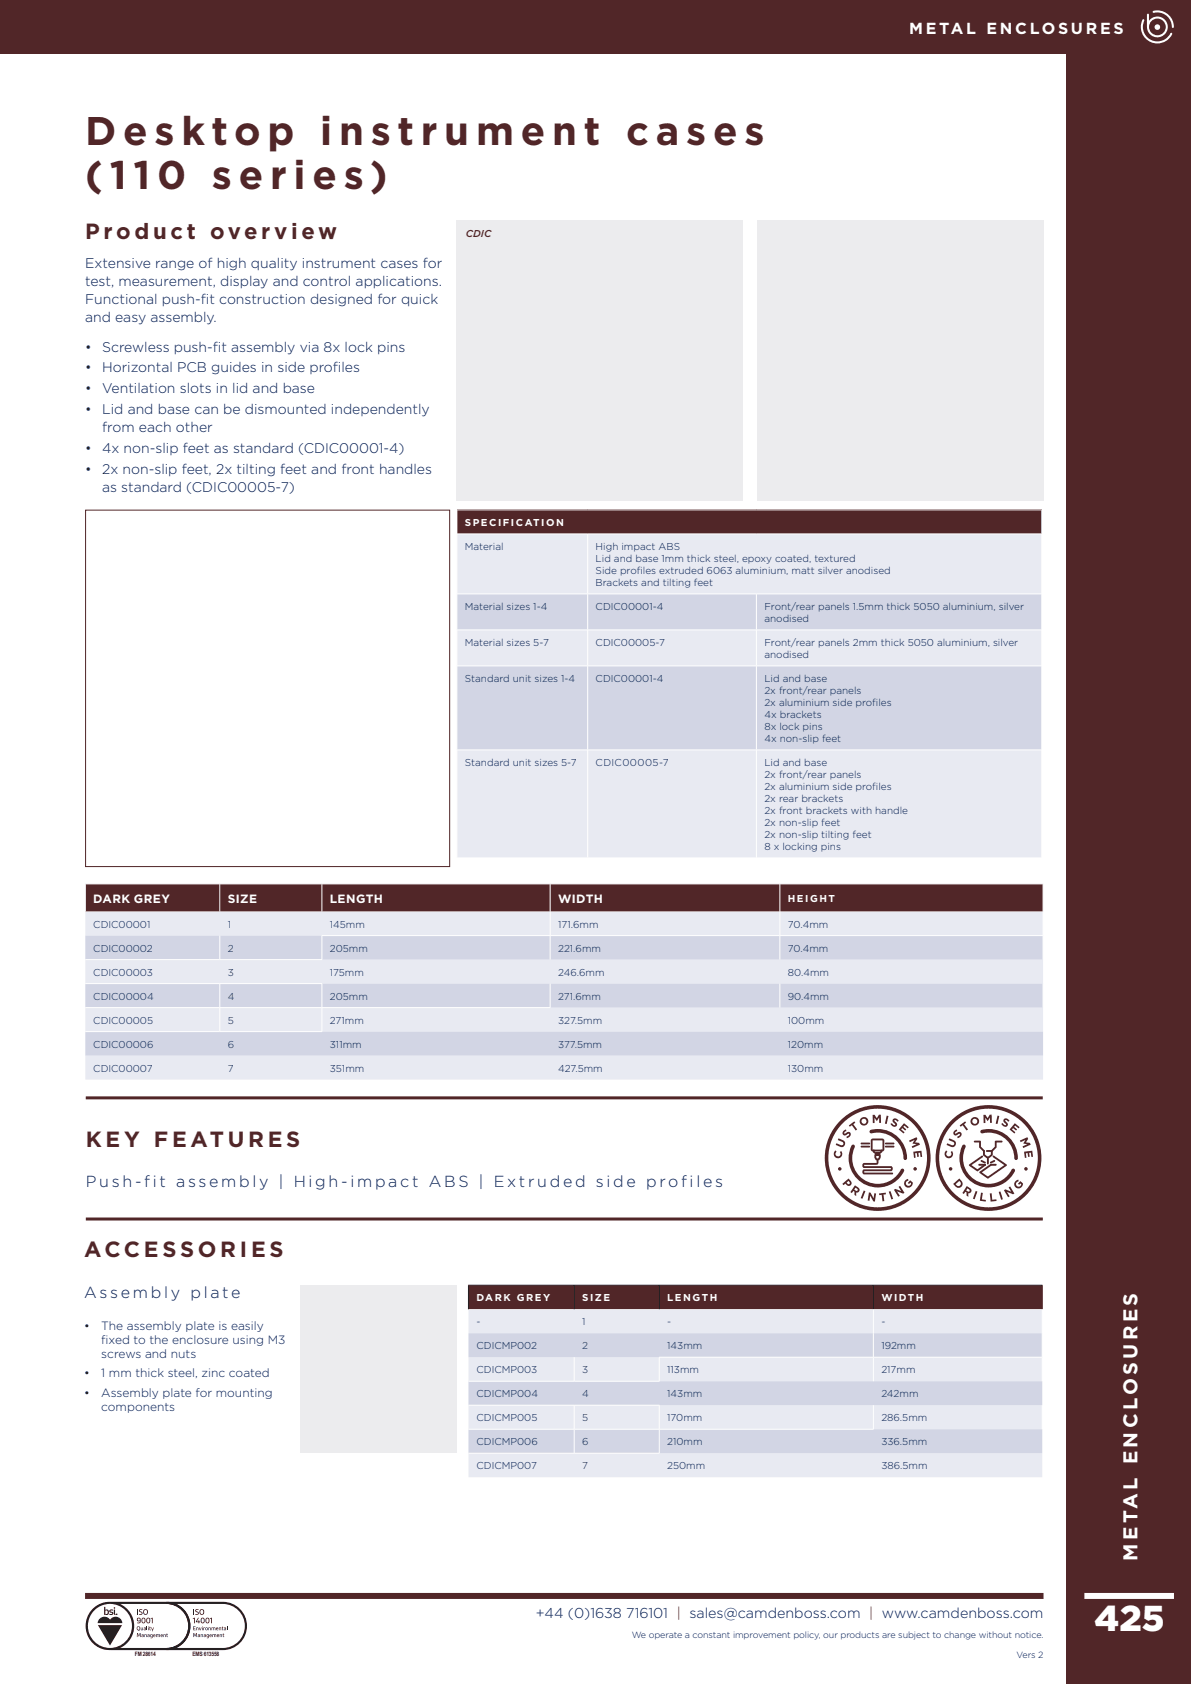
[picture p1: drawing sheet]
<svg xmlns="http://www.w3.org/2000/svg" width="210mm" height="297mm" viewBox="0 0 210 297" stroke-linecap="round" stroke-linejoin="round" font-family="sans-serif">
<path d="M15 281.5h169" fill="none" stroke="#512628" stroke-width="1.1" stroke-linecap="butt"/>
<path d="M0 -.1h210.1v9.5h-210.1z" fill="#512628"/>
<g fill="#fff">
<path d="M202.3 2.5l-.1 2.2a1.83 1.83 0 0 0 2.4 1.8 1.83 1.83 0 0 0 1-2.8 1.83 1.83 0 0 0-3 0v-1.1l-.1-.1zM202.6 4.7a1.47 1.47 0 0 1 2.9 0 1.47 1.47 0 0 1-2.9 0z"/>
<path d="M201.4 3.5a2.89 2.89 0 0 0 1.4 3.9 2.89 2.89 0 0 0 3.9-1.5l-.2-.1a2.61 2.61 0 0 1-3.6 1.2 2.61 2.61 0 0 1-1.1-3.5l-.3-.1zM203.3 2v.2a2.7 2.7 0 0 1 3.4 2.7h.2a2.8 2.8 0 0 0-3.6-2.9z"/>
<circle cx="204.1" cy="4.8" r=".49"/>
</g>
<path d="M188.1 9.4h22v287.7h-22z" fill="#512628"/>
<path d="M191.2 281.5h15.8" fill="none" stroke="#fff" stroke-width="1.1" stroke-linecap="butt"/>
<g fill="#231f20">
<path d="M34.1 283.8h.1v1h-.1z"/>
<path d="M34.5 283.9l.5-.1v.2h-.4l.2 .2a.31 .31 0 0 1 .2 .5 .31 .31 0 0 1-.6-.1l.4 .1 .1-.2-.4-.3z"/>
<path d="M34 285.4l.4-.1v1h-.2v-.8h-.2z"/>
<path d="M34.9 285.3h.2l-.4 .7h.3v-.2h.1v.2h.2l-.2 .3h-.1v-.2h-.5z"/>
<path d="M37 285.4l.4-.1v1h-.2v-.8h-.2z"/>
<path d="M34.1 286.8h.4v.1h-.3v.2h.2l-.2 .1v.2h.3v.1h-.4z"/>
<path d="M34.6 287l.4 .1v.4h-.1l-.1-.4h-.1v.4h-.1z"/>
<path d="M35.1 287h.1l.1 .4 .1-.4h.1l-.1 .5h-.2z"/>
<path d="M35.9 287h.2l-.1 .1v.4h-.1z"/>
<path d="M36.8 287l.3 .1 .1 .4h-.1l-.1-.4h-.1v.4h-.1z"/>
<path d="M37.3 287l.6 .1 .1 .4h-.1l-.1-.4h-.1v.4h-.1l-.1-.4-.2 .4z"/>
<path d="M38.6 287l.4 .1v.4h-.1l-.1-.4h-.1v.4h-.1z"/>
<path d="M39.2 286.9l.2 .1-.1 .1v.4l-.1-.1z"/>
<path d="M40 286.8h.1v.7h-.1z"/>
<path d="M34.1 288h.1l.2 .5 .2-.5h.1v.7h-.1v-.5l-.1 .4h-.2l-.1-.4v.5h-.1z"/>
<path d="M35.4 288.2l.4 .1v.4h-.1l-.1-.4h-.1v.4h-.1z"/>
<path d="M37.4 288.2l.7 .1v.4h-.1l-.1-.4h-.1v.4h-.1v-.4l-.3 .4z"/>
<path d="M38.7 288.2l.4 .1v.4l-.1-.4h-.2v.4h-.1z"/>
<path d="M39.3 288.1l.2 .1-.1 .1 .1 .4-.2-.1z"/>
<path d="M20.1 283.9h.2l.1 .9-.3-.1z"/>
<path d="M19.3 284l.4-.2 .2 .1v.2l-.2-.1-.2 .1 .3 .2a.28 .28 0 0 1 0 .5h-.5v-.2l.3 .1 .2-.2-.5-.2z"/>
<path d="M17.3 286.6h4.2l-2.1 3.6z"/>
<path d="M17.5 285.6a1.2 1.2 0 0 1 1.9 .1 1.19 1.19 0 0 1 1.3-.5 1.19 1.19 0 0 1 .9 1.1h-4.4z"/>
<path d="M24.2 283.8h.1v1h-.1z"/>
<path d="M24.6 283.9l.5-.1v.2h-.4l.2 .2a.31 .31 0 0 1 .1 .5 .31 .31 0 0 1-.5-.1l.4 .1 .1-.2-.5-.3z"/>
<path d="M26.5 285.4l.4-.1v1h-.1v-.8h-.2z"/>
<path d="M24.8 287h.1l.1 .4h.1v-.4h.1v.5h-.3z"/>
<path d="M25.9 286.8h.1v.7h-.1z"/>
<path d="M26.4 286.9l.2 .1-.1 .1 .1 .4-.2-.1z"/>
<path d="M26.7 287h.1l.1 .4 .1-.4h.1l-.2 .7h-.1l.1-.2z"/>
<path d="M24.2 288h.1l.2 .5 .1-.5h.2v.7h-.1v-.5l-.2 .4h-.1l-.1-.4-.1 .5h-.1z"/>
<path d="M25.5 288.2l.3 .1 .1 .4h-.1l-.1-.4h-.1v.4h-.1z"/>
<path d="M27.5 288.2l.7 .1v.4h-.1l-.1-.4h-.1v.4h-.1l-.1-.4-.2 .4z"/>
<path d="M28.8 288.2l.4 .1v.4h-.1l-.1-.4h-.1v.4h-.1z"/>
<path d="M29.4 288.1l.2 .1-.1 .1 .1 .4-.2-.1z"/>
<path d="M35.4 284l-.1 .1a.38 .38 0 0 0 .3 .6 .36 .36 0 0 0 .3-.5 .36 .36 0 0 0-.5-.2zM35.3 283.9a.48 .48 0 0 1 .7 .4 .48 .48 0 0 1-.7 .4 .64 .64 0 0 1 0-.8z"/>
<path d="M35.6 285.5l-.1 .1a.41 .41 0 0 0 .2 .6 .44 .44 0 0 0 0-.8zM35.5 285.4l.2-.1a.53 .53 0 0 1 .4 .5 .53 .53 0 0 1-.4 .5 .54 .54 0 0 1-.4-.4 .54 .54 0 0 1 .2-.5z"/>
<path d="M36.4 285.5v.1a.41 .41 0 0 0 .2 .6 .44 .44 0 0 0 0-.8zM36.4 285.4l.2-.1a.53 .53 0 0 1 .3 .5 .53 .53 0 0 1-.3 .5 .54 .54 0 0 1-.4-.4 .54 .54 0 0 1 .2-.5z"/>
<path d="M35.6 287h.1v.5h-.1zM35.6 286.9a.05 .05 0 0 1 .1 0 .05 .05 0 0 1-.1 0z"/>
<path d="M36.2 287.3a.16 .16 0 0 0 .3 0 .16 .16 0 0 0-.3 0zM36.2 287.3a.26 .26 0 0 1 .5 0 .26 .26 0 0 1-.5 0z"/>
<path d="M38.2 287.1v.1h.2zM38.1 287.1h.3l.1 .2h-.3l.3 .2h-.4z"/>
<path d="M39.6 287.3v.1h.2v-.1zM39.5 287h.3l.1 .5h-.4v-.2l.3-.1z"/>
<path d="M35 288.5v.1h.2v-.1zM34.9 288.2l.3 .1 .1 .4h-.4v-.2l.3-.1z"/>
<path d="M36 288.5v.1h.2v-.1zM35.9 288.2l.3 .1 .1 .4h-.4l.1-.2 .2-.1z"/>
<path d="M36.5 288.3v.3h.2v-.3zM36.5 288.3l.3-.1-.1 .7h-.2l.2-.2h-.2z"/>
<path d="M37.1 288.3l-.1 .1h.2zM37 288.3h.3v.2h-.3l.3 .2h-.3z"/>
<path d="M38.4 288.3l-.1 .1h.2zM38.3 288.3h.3v.2h-.3l.3 .2h-.3z"/>
<path d="M31.1 282.9h7.8a3.9 3.9 0 0 1 4.3 3.7 3.9 3.9 0 0 1-4 4h-8.1a4.3 4.3 0 0 0 2.5-3.8 4.3 4.3 0 0 0-2.5-3.9zM29.4 282.5v.4a3.9 3.9 0 0 1 3.8 3.9 3.9 3.9 0 0 1-3.8 3.8v.4h9.8a4.3 4.3 0 0 0 4.4-4.2 4.3 4.3 0 0 0-4.3-4.3z"/>
<path d="M15.5 286.8a3.9 3.9 0 0 1 7.8 0 3.9 3.9 0 0 1-7.8 0zM21.2 282.9h7.7a3.9 3.9 0 0 1 4.3 3.7 3.9 3.9 0 0 1-4 4h-8a4.3 4.3 0 0 0 2.5-3.8 4.3 4.3 0 0 0-2.5-3.9zM16.6 283.5a4.3 4.3 0 0 0-1.2 4.9 4.3 4.3 0 0 0 4.4 2.6h9.4a4.3 4.3 0 0 0 4.4-4.2 4.3 4.3 0 0 0-4.3-4.3h-10.5a4.2 4.2 0 0 0-2.2 1z"/>
<path d="M18.6 284.1a.29 .29 0 0 1 .4 .2 .29 .29 0 0 1-.4 .3zM18.4 283.4v1.4l.1-.1a.42 .42 0 0 0 .7-.1 .48 .48 0 0 0 0-.5 .48 .48 0 0 0-.5-.2h-.1v-.5z"/>
<path d="M25.5 284l-.1 .1a.38 .38 0 0 0 .3 .6 .36 .36 0 0 0 .2-.5 .36 .36 0 0 0-.4-.2zM25.4 283.9a.48 .48 0 0 1 .7 .4 .48 .48 0 0 1-.7 .4 .64 .64 0 0 1 0-.8z"/>
<path d="M24.3 285.5v.3h.4l-.1-.3zM24.2 285.4h.5l.1 .6-.2 .3h-.4v-.1l.4-.1 .1-.2a.34 .34 0 0 1-.5 0 .34 .34 0 0 1 0-.5z"/>
<path d="M25.2 285.5l-.1 .1a.41 .41 0 0 0 .2 .6 .44 .44 0 0 0 0-.8zM25.1 285.4l.2-.1a.53 .53 0 0 1 .3 .5 .53 .53 0 0 1-.3 .5 .54 .54 0 0 1-.4-.4 .54 .54 0 0 1 .2-.5z"/>
<path d="M26 285.5l-.1 .1a.41 .41 0 0 0 .2 .6 .44 .44 0 0 0 0-.8zM25.9 285.4l.2-.1a.53 .53 0 0 1 .4 .5 .53 .53 0 0 1-.4 .5 .54 .54 0 0 1-.4-.4 .54 .54 0 0 1 .2-.5z"/>
<path d="M24.3 287v.4h.3v-.4zM24.2 286.9a.35 .35 0 0 1 .5 .2 .35 .35 0 0 1-.3 .4l.2 .1v.1l-.2-.1a.42 .42 0 0 1-.2-.7z"/>
<path d="M25.5 287.3v.1h.1v-.1zM25.4 287h.3v.5h-.3v-.2l.2-.1z"/>
<path d="M26.1 287h.1v.5h-.1zM26.1 286.9a.05 .05 0 0 1 .1 0 .05 .05 0 0 1-.1 0z"/>
<path d="M25.1 288.5v.1h.1v-.1zM25 288.2l.3 .1v.4h-.3v-.2l.2-.1z"/>
<path d="M26.1 288.5v.1h.2v-.1zM26 288.2l.3 .1 .1 .4h-.4v-.2l.3-.1z"/>
<path d="M26.6 288.3v.3h.2v-.3zM26.5 288.3l.4-.1-.1 .7h-.3l.3-.2h-.3z"/>
<path d="M27.1 288.3v.1h.2zM27.1 288.3h.3v.2h-.3l.3 .2h-.3z"/>
<path d="M28.4 288.3v.1h.2zM28.4 288.3h.3v.2h-.3l.3 .2h-.3z"/>
<circle cx="20.6" cy="284.7" r=".14"/>
<circle cx="20.2" cy="283.6" r=".14"/>
</g>
<g fill="#ececee">
<path d="M80.5 38.9h50.5v49.5h-50.5z"/>
<path d="M133.5 38.9h50.5v49.5h-50.5z"/>
</g>
<path d="M80.6 89.9h103.1v4.3h-103.1z" fill="#512628"/>
<path d="M80.6 94.2h23v10.5h-23zM103.6 94.2h80.1v10.5h-80.1zM80.6 111.1h23v6.3h-23zM103.6 111.1h29.8v6.3h-29.8zM133.4 111.1h50.3v6.3h-50.3zM80.6 132.3h23v19h-23zM103.6 132.3h29.8v19h-29.8zM133.4 132.3h50.3v19h-50.3z" fill="#e8eaf2"/>
<path d="M80.6 104.7h23v6.4h-23zM103.6 104.7h29.8v6.4h-29.8zM133.4 104.7h50.3v6.4h-50.3zM80.6 117.4h23v14.9h-23zM103.6 117.4h29.8v14.9h-29.8zM133.4 117.4h50.3v14.9h-50.3z" fill="#d2d5e4"/>
<g fill="none" stroke="#fff" stroke-width=".18">
<path d="M80.5 89.9h103.2M80.5 94.2h103.2M80.6 90v4.1M80.6 94.2v10.5M103.6 94.2v10.5M183.7 90v4.1M183.7 94.2v10.5M80.5 104.7h103.2M80.5 111.1h103.2M80.5 117.4h103.2M80.6 104.8v6.3M80.6 111.1v6.3"/>
<path d="M80.6 117.5v14.7M103.6 104.8v6.3M103.6 111.1v6.3M103.6 117.5v14.7M133.4 104.8v6.3M133.4 111.1v6.3M133.4 117.5v14.7M183.7 104.8v6.3M183.7 111.1v6.3M183.7 117.5v14.7M80.5 132.3h103.2M80.6 132.3v19"/>
<path d="M103.6 132.3v19M133.4 132.3v19M183.7 132.3v19M80.5 151.3h103.2"/>
</g>
<path d="M15.1 90h64.2v62.8h-64.2z" fill="none" stroke="#512628" stroke-width=".18"/>
<path d="M53 226.6h27.5v29.6h-27.5z" fill="#ececee"/>
<path d="M82.6 226.7h18.6v4.2h-18.6zM101.2 226.7h15v4.2h-15zM116.2 226.7h37.8v4.2h-37.8zM154 226.7h29.8v4.2h-29.8z" fill="#512628"/>
<path d="M82.6 230.9h18.6v4.2h-18.6zM101.2 230.9h15v4.2h-15zM116.2 230.9h37.8v4.2h-37.8zM154 230.9h29.8v4.2h-29.8zM82.6 239.4h18.6v4.2h-18.6zM101.2 239.4h15v4.2h-15zM116.2 239.4h37.8v4.2h-37.8zM154 239.4h29.8v4.2h-29.8zM82.6 247.8h18.6v4.3h-18.6zM101.2 247.8h15v4.3h-15zM116.2 247.8h37.8v4.3h-37.8zM154 247.8h29.8v4.3h-29.8zM82.6 256.3h18.6v4.2h-18.6zM101.2 256.3h15v4.2h-15zM116.2 256.3h37.8v4.2h-37.8zM154 256.3h29.8v4.2h-29.8z" fill="#e8eaf2"/>
<path d="M82.6 235.1h18.6v4.3h-18.6zM101.2 235.1h15v4.3h-15zM116.2 235.1h37.8v4.3h-37.8zM154 235.1h29.8v4.3h-29.8zM82.6 243.6h18.6v4.2h-18.6zM101.2 243.6h15v4.2h-15zM116.2 243.6h37.8v4.2h-37.8zM154 243.6h29.8v4.2h-29.8zM82.6 252.1h18.6v4.2h-18.6zM101.2 252.1h15v4.2h-15zM116.2 252.1h37.8v4.2h-37.8zM154 252.1h29.8v4.2h-29.8z" fill="#d2d5e4"/>
<path d="M82.6 226.7h101.2M82.6 226.7v4.2M101.2 226.7v4.2M116.2 226.7v4.2M154 226.7v4.2M183.8 226.7v4.2" fill="none" stroke="#231f20" stroke-width=".18"/>
<g fill="none" stroke="#fff" stroke-width=".18">
<path d="M101.2 239.4v4.2M116.2 239.4h67.6M116.2 239.4v4.2M154 230.9v8.4M154 239.4v4.2M183.8 230.9v8.4M183.8 239.4v4.2M82.6 243.6h33.7M82.6 247.8h33.7M82.6 252.1h71.4M82.6 256.3h33.7M101.2 247.9v4.1"/>
<path d="M101.2 252.1v4.2M116.2 247.9v4.1M116.2 252.1v4.2M154 247.8v4.2M183.8 247.8v4.3"/>
</g>
<path d="M15 155.9h23.8v4.9h-23.8zM38.8 155.9h18v4.9h-18zM56.8 155.9h40.2v4.9h-40.2zM97 155.9h40.5v4.9h-40.5zM137.5 155.9h46.4v4.9h-46.4z" fill="#512628"/>
<path d="M15 160.8h23.8v4.2h-23.8zM38.8 160.8h18v4.2h-18zM56.8 160.8h40.2v4.2h-40.2zM97 160.8h40.5v4.2h-40.5zM137.5 160.8h46.4v4.2h-46.4zM15 169.2h23.8v4.3h-23.8zM38.8 169.2h18v4.3h-18zM56.8 169.2h40.2v4.3h-40.2zM97 169.2h40.5v4.3h-40.5zM137.5 169.2h46.4v4.3h-46.4zM15 177.7h23.8v4.2h-23.8zM38.8 177.7h18v4.2h-18zM56.8 177.7h40.2v4.2h-40.2zM97 177.7h40.5v4.2h-40.5zM137.5 177.7h46.4v4.2h-46.4zM15 186.2h23.8v4.2h-23.8zM38.8 186.2h18v4.2h-18zM56.8 186.2h40.2v4.2h-40.2zM97 186.2h40.5v4.2h-40.5zM137.5 186.2h46.4v4.2h-46.4z" fill="#e8eaf2"/>
<path d="M15 165h23.8v4.2h-23.8zM38.8 165h18v4.2h-18zM56.8 165h40.2v4.2h-40.2zM97 165h40.5v4.2h-40.5zM137.5 165h46.4v4.2h-46.4zM15 173.5h23.8v4.2h-23.8zM38.8 173.5h18v4.2h-18zM56.8 173.5h40.2v4.2h-40.2zM97 173.5h40.5v4.2h-40.5zM137.5 173.5h46.4v4.2h-46.4zM15 181.9h23.8v4.3h-23.8zM38.8 181.9h18v4.3h-18zM56.8 181.9h40.2v4.3h-40.2zM97 181.9h40.5v4.3h-40.5zM137.5 181.9h46.4v4.3h-46.4z" fill="#d2d5e4"/>
<g fill="none" stroke="#fff" stroke-width=".18">
<path d="M15 155.9h169M15 155.9v4.9M38.8 155.9v4.9M56.8 155.9v4.9M97 155.9v9.1M137.5 155.9v9.1M183.9 155.9v9.1M15 169.2h41.8M15 173.5h41.8M15 177.7h82M38.8 165v4.2M38.8 173.5v4.2"/>
<path d="M38.8 177.8v4.1M56.7 165h127.3M56.8 165.1v4.1M56.8 173.5v4.2M56.8 177.8v4.1M97 165.1v4.1M97 173.5v4.2M137.5 165.1v4.1M137.5 173.5v4.2M183.9 165.1v4.1M183.9 173.5v4.2M15 181.9h41.8"/>
</g>
<path d="M15.1 193.6h168.8M15.1 215h168.8" fill="none" stroke="#512628" stroke-width=".53"/>
<g fill="#512628">
<path d="M172 210l.3 .2-.5 1.3-.3-.1z"/>
<path d="M173 210.3l.3 .1-.2 1.1 .7 .1v.3l-1-.1z"/>
<path d="M174.5 210.5l.3-.1 .2 1.2 .7-.1v.3l-1 .1z"/>
<path d="M176.1 210.2l.3-.1 .4 1.4-.3 .1z"/>
<path d="M177 209.9l.3-.1 1 .4-.5-.8 .3-.1 .8 1.2-.3 .1-1-.4 .4 .8-.2 .2z"/>
<path d="M166.8 202.9l.3 .2a.45 .45 0 0 0-.1 .7 .45 .45 0 0 0 .6 0 .45 .45 0 0 0 0-.6l.3-.2a.76 .76 0 0 1-.1 1.1 .76 .76 0 0 1-1.1-.1 .76 .76 0 0 1 .1-1.1z"/>
<path d="M167.4 200.8l.7 .3a.63 .63 0 0 1 .4 .8 .63 .63 0 0 1-.8 .4l-.8-.4 .1-.3 1 .4a.32 .32 0 0 0 .2-.5l-.9-.4z"/>
<path d="M168.2 199.5l.5-.3 .1 .3-.4 .3 .1 .1a.69 .69 0 0 1 .9-.2 .67 .67 0 0 1-.6 1v-.3l.5-.3-.2-.1a.71 .71 0 0 1-.9 .2l-.1-.2z"/>
<path d="M169.2 198.5l1-.7 .1 .2-.3 .3 .7 .9-.3 .2-.7-.9-.3 .2z"/>
<path d="M173.4 196.6h.3l.4 .6 .4-.6h.4v1.4h-.3l-.1-.9-.4 .6-.4-.6v1h-.3z"/>
<path d="M175.9 196.8h.3l-.3 1.4h-.3z"/>
<path d="M177.1 197.3a.7 .7 0 0 1 .9 .4l-.2 .1-.5-.3v.2a.69 .69 0 0 1 .4 .8 .67 .67 0 0 1-1.1-.3l.2-.1 .5 .3 .1-.1a.71 .71 0 0 1-.5-.8z"/>
<path d="M178.9 198.1l.9 .7-.2 .2-.6-.5-.2 .2 .5 .5-.1 .2-.6-.4-.2 .2 .6 .5-.1 .2-.9-.7z"/>
<path d="M179.8 201.2l1.4-.6 .1 .3-.4 .6 .7 .1 .1 .3-1.3 .6-.1-.3 .9-.4-.8-.1 .4-.6-.8 .3z"/>
<path d="M180.6 203.1l1.4-.2 .1 1.1-.2 .1-.1-.8h-.3l.1 .7h-.3l-.1-.6h-.3l.1 .8h-.3z"/>
<path d="M179 208.3l.6-.2v.3a.46 .46 0 0 0-.4 .4 .46 .46 0 0 0 .4 .5 .46 .46 0 0 0 .5-.4l-.2-.2-.2 .3-.2-.2 .4-.5 .5 .4a.77 .77 0 0 1-1 .9 .77 .77 0 0 1-.4-1.3z"/>
<path d="M170.9 205.4l2.3-1.6 .1 .2v.1l-2 1.4 1 .7 1.3-.9h.2l.1 .2-1.6 1.1-1.4-1z"/>
<path d="M175.1 203.9l.2-.1 2.2 1.7-3.4 2.4-1.4-1v-.2l2.1-1.4h.1l-.1 .3-1.7 1.2 1.1 .7 2.9-2-2-1.4z"/>
<path d="M171.8 201.2h1.1l.1 1 .6 .7v.2h-.2l-.8-.7v-.9h-.7l-.2-.2z"/>
<path d="M175.5 201.2h1.1l.2 .1-.2 .2h-.9v.9l-.8 .7h-1v-.2l.1-.1h.8l.6-.6z"/>
<path d="M174.6 205.3h1l.1 .1-.1 .2h-.9l-.1-.1z"/>
<path d="M172.5 205.3h1.2l.2 .1-.2 .2h-1l-.2-.2z"/>
<path d="M172.9 204.7l.2-.1 .6 .3 .1 .2-.2 .1-.6-.3z"/>
<path d="M174.6 204.9l.6-.3 .3 .1-.1 .2-.7 .3-.1-.1z"/>
<path d="M174.1 204.1h.2v.1v1l-.1 .2-.2-.2z"/>
<path d="M173.4 202.9h.2l.1 .7 .4 .3h.2l.4-.3v-.6l.2-.2 .1 .1v.9l-.6 .5h-.4l-.7-.5z"/>
<path d="M152.3 210l.3 .1-.5 1.3-.3-.1z"/>
<path d="M153.2 210.3h.3l.5 1 .2-.9 .3 .1-.2 1.4h-.3l-.6-1-.1 .9-.3-.1z"/>
<path d="M155 210.5l1.2-.2v.3l-.4 .1 .1 1.1-.3 .1-.1-1.2-.5 .1z"/>
<path d="M156.7 210.2l.3-.1 .5 1.3-.3 .1z"/>
<path d="M157.6 209.8l.3-.1 1 .4-.5-.8 .3-.1 .8 1.2-.2 .1-1.1-.4 .5 .8-.3 .2z"/>
<path d="M147.3 202.9l.2 .2a.45 .45 0 0 0-.1 .7 .45 .45 0 0 0 .7 0 .45 .45 0 0 0 0-.6l.2-.2a.76 .76 0 0 1-.1 1.1 .76 .76 0 0 1-1.1-.1 .76 .76 0 0 1 .2-1.1z"/>
<path d="M147.9 200.8l.7 .3a.63 .63 0 0 1 .4 .8 .63 .63 0 0 1-.9 .4l-.7-.4 .1-.3 .9 .4a.32 .32 0 0 0 .3-.5l-1-.4z"/>
<path d="M148.7 199.5l.5-.3v.3l-.4 .3 .2 .1a.69 .69 0 0 1 .9-.2 .67 .67 0 0 1-.6 1l-.1-.3 .5-.3-.1-.1a.71 .71 0 0 1-.9 .2l-.1-.2z"/>
<path d="M149.7 198.5l.9-.7 .2 .2-.3 .3 .6 .9-.2 .2-.7-.9-.4 .2z"/>
<path d="M153.9 196.6h.3l.4 .6 .4-.6h.3v1.4h-.3v-.9l-.4 .6-.4-.6v1h-.3z"/>
<path d="M156.3 196.8h.4l-.4 1.4h-.3z"/>
<path d="M157.6 197.3a.7 .7 0 0 1 .9 .4l-.3 .1-.4-.3-.1 .2a.69 .69 0 0 1 .4 .8 .67 .67 0 0 1-1.1-.3l.3-.1 .4 .3 .1-.1a.71 .71 0 0 1-.4-.8z"/>
<path d="M159.4 198.1l.8 .7-.1 .2-.6-.5-.2 .2 .5 .5-.2 .2-.5-.4-.2 .2 .6 .5-.2 .2-.8-.7z"/>
<path d="M160.3 201.2l1.3-.6 .2 .3-.5 .6 .8 .1 .1 .3-1.3 .6-.1-.3 .8-.4-.7-.1 .4-.6-.9 .3z"/>
<path d="M161 203.1l1.5-.2 .1 1.1-.3 .1-.1-.8h-.3l.1 .7h-.3v-.6h-.4l.1 .8h-.2z"/>
<path d="M159.6 208.2l.5-.3 .1 .3a.46 .46 0 0 0-.5 .5 .46 .46 0 0 0 .5 .4 .46 .46 0 0 0 .4-.4l-.1-.1-.2 .2-.2-.2 .4-.4 .5 .4a.78 .78 0 0 1-1 .9 .78 .78 0 0 1-.4-1.3z"/>
<path d="M152.2 205.2l2.4-.1v-.5l.1-.2 .2 .2-.2 .8h-2.3v.3h4.7l.3 .2v.5l-.3 .2h-4.7v.2h4.9l.2 .2-.2 .1h-5.1l-.1-.5 .1-.3 .2-.1h4.7v-.1l-4.7-.1-.2-.1-.1-.3z"/>
<path d="M153.9 202.8h.3v.2l.4 .3-.1 .8 .1 .2h.2l.2-.2-.1-.8 .3-.3 .1-.2h.2l.1 .4-.4 .3 .1 .7-.3 .4h-.6l-.2-.4 .1-.7-.4-.3z"/>
<path d="M151.8 202.1h1.5l.1 .1-.1 .2h-1.4l-.1-.1z"/>
<path d="M151.8 201.6l1.5-.1 .1 .2-.1 .1h-1.4h-.1z"/>
<path d="M156.1 202.1h1.4l.2 .1-.2 .2h-1.3l-.2-.2z"/>
<path d="M156.1 201.6l1.4-.1 .2 .2-.2 .1h-1.3l-.2-.1z"/>
<path d="M154.4 203.6h.6v.3h-.6z"/>
<path d="M154.4 203.2h.6v.4h-.6z"/>
<path d="M170.5 209.2l.5 .3a.48 .48 0 0 1 .3 .6 .48 .48 0 0 1-.6 .4v.6l-.3-.2v-.6l-.2-.1-.2 .4-.3-.2zM170.6 209.6l-.2 .3 .4 .3 .2-.3z"/>
<path d="M172.9 199.3a.32 .32 0 0 0 0 .4 .32 .32 0 0 0 .3 .2 4.6 4.6 0 0 1 5.7 4.5 .32 .32 0 0 0 .3 .2 .32 .32 0 0 0 .3-.3 5.1 5.1 0 0 0-6.6-5zM169.8 201.9a5.1 5.1 0 0 0 2.3 7 5.1 5.1 0 0 0 6.9-2.5 .32 .32 0 0 0-.3-.3 .32 .32 0 0 0-.3 .2 4.5 4.5 0 0 1-6.1 2 4.5 4.5 0 0 1-2-6.1 .32 .32 0 0 0-.5-.3z"/>
<path d="M171.1 197.8a.76 .76 0 0 1 1.5 0 .76 .76 0 0 1-1.5 0zM171.4 197.8a.45 .45 0 0 0 .9 0 .45 .45 0 0 0-.9 0z"/>
<path d="M165 204.2a9.3 9.3 0 0 1 18.6 0 9.3 9.3 0 0 1-18.6 0zM165.6 204.2a8.7 8.7 0 0 0 17.4 0 8.7 8.7 0 0 0-17.4 0z"/>
<path d="M168.1 208.8l1.1-1a1.05 1.05 0 0 1 .5 1.3l-.2 .2a.72 .72 0 0 1-1.1-.1zM168.5 208.9a.48 .48 0 0 0 .8 .2 .48 .48 0 0 0-.2-.8z"/>
<path d="M150.8 209l.5 .4a.48 .48 0 0 1 .2 .6 .48 .48 0 0 1-.5 .3v.7l-.3-.3v-.5l-.2-.2-.3 .4-.3-.2zM150.9 209.5l-.3 .3 .5 .2 .1-.2z"/>
<path d="M153.4 199.3a.32 .32 0 0 0-.1 .4 .32 .32 0 0 0 .4 .2 4.6 4.6 0 0 1 5.6 4.5 .32 .32 0 0 0 .4 .2 .32 .32 0 0 0 .2-.3 5.1 5.1 0 0 0-6.5-5zM150.2 201.9a5.1 5.1 0 0 0 2.3 7 5.1 5.1 0 0 0 6.9-2.5 .32 .32 0 0 0-.2-.3 .32 .32 0 0 0-.4 .2 4.5 4.5 0 0 1-6.1 2 4.5 4.5 0 0 1-2-6.1 .32 .32 0 0 0-.5-.3z"/>
<path d="M151.6 197.8a.76 .76 0 0 1 1.5 0 .76 .76 0 0 1-1.5 0zM151.9 197.8a.45 .45 0 0 0 .9 0 .45 .45 0 0 0-.9 0z"/>
<path d="M145.4 204.2a9.3 9.3 0 0 1 18.7 0 9.3 9.3 0 0 1-18.7 0zM146.1 204.2a8.7 8.7 0 0 0 17.4 0 8.7 8.7 0 0 0-17.4 0z"/>
<path d="M148.5 208.8l1.1-1 .6 .8a.5 .5 0 0 1-.7 .5l-.4-.4-.4 .3zM149.3 208.6l.3 .3 .3-.3-.3-.3z"/>
<path d="M153.7 200.8h1.9l.3 .2v1.7l-.1 .3-1.9 .1-.3-.2-.1-1.7zM153.9 201.1v1.6h1.7v-1.6z"/>
<circle cx="167.6" cy="206.2" r=".31"/>
<circle cx="180.9" cy="206.2" r=".31"/>
<circle cx="148.1" cy="206.2" r=".31"/>
<circle cx="161.4" cy="206.2" r=".31"/>
</g>
<g font-size="7.1" fill="#512628">
<text x="15" y="25.6">D es ktop i n stru me nt c a ses</text>
<text x="15" y="33.4">(110 s e r i e s)</text>
</g>
<text font-size="6.3" fill="#fff" x="193" y="287.6">425</text>
<g font-size="3.9" fill="#512628">
<text x="15" y="42.1">P rod uc t over view</text>
<text x="15.1" y="202.2">K EY FE AT UR E S</text>
<text x="14.9" y="221.7">ACCESSO RI ES</text>
</g>
<text font-size="3.5" fill="#fff" x="200.6" y="275.3" transform="rotate(-90 200.6 275.3)">META L EN CLOS UR ES</text>
<text font-size="2.8" fill="#fff" x="160.3" y="6">ME TA L E NCLOSU RE S</text>
<g font-size="2.8" fill="#001b50">
<text x="15.1" y="209.4">P u s h - f i t a ss e m b l y | H i gh -i mp act AB S | Extrud ed side profiles</text>
<text x="14.9" y="228.9">A ss emb l y p late</text>
</g>
<g font-size="2.5" fill="#001b50">
<text x="15" y="47.3">Extensive range of high quality instrument cases for</text>
<text x="15" y="50.5">test, measurement, display and control applications.</text>
<text x="15" y="53.7">Functional push-f</text>
<text x="35.4" y="53.7">it construction designed for quick</text>
<text x="15" y="56.8">and easy assembly.</text>
<text x="15" y="62">•</text>
<text x="15" y="65.7">•</text>
<text x="18" y="62">Screwless push-f</text>
<text x="18" y="65.7">Horizontal PCB guides in side prof</text>
<text x="37.5" y="62">it assembly via 8x lock pins</text>
<text x="58.7" y="65.7">iles</text>
<text x="15" y="69.4">•</text>
<text x="18" y="69.4">Ventilation slots in lid and base</text>
<text x="15" y="73">•</text>
<text x="18" y="73">Lid and base can be dismounted independently</text>
<text x="18" y="76.2">from each other</text>
<text x="15" y="79.9">•</text>
<text x="15" y="83.6">•</text>
<text x="18" y="79.9">4x non-slip feet as standard (CDIC00001-4)</text>
<text x="18" y="83.6">2x non-slip feet, 2x tilting feet and front handles</text>
<text x="18" y="86.7">as standard (CDIC00005-7)</text>
<text x="94.5" y="285.3">+44 (0)1638 716101 | sales@camdenboss.com | www.camdenboss.com</text>
</g>
<g font-size="2.1" fill="#fff">
<text x="16.5" y="159.2">DARK GREY</text>
<text x="40.2" y="159.2">SIZE</text>
<text x="58.2" y="159.2">LENGTH</text>
<text x="98.4" y="159.2">WIDTH</text>
</g>
<g font-size="2.1" fill="#001b50">
<text x="14.9" y="234.5">•</text>
<text x="17.9" y="234.5">The assembly plate is easily</text>
<text x="17.9" y="237">f</text>
<text x="17.9" y="237">ixed to the enclosure using M3</text>
<text x="17.9" y="239.5">screws and nuts</text>
<text x="14.9" y="242.9">•</text>
<text x="17.9" y="242.9">1 mm thick steel, zinc coated</text>
<text x="14.9" y="246.4">•</text>
<text x="17.9" y="246.4">Assembly plate for mounting</text>
<text x="17.9" y="248.9">components</text>
</g>
<text font-size="1.8" fill="#512628" x="82.1" y="41.8">CDIC</text>
<g font-size="1.8" fill="#fff">
<text x="82" y="92.8">SPECIFICATION</text>
<text x="138.9" y="159">HEIGHT</text>
<text x="84" y="229.5">DARK GREY</text>
<text x="102.7" y="229.5">SIZE</text>
<text x="117.7" y="229.5">LENGTH</text>
<text x="155.4" y="229.5">WIDTH</text>
</g>
<g font-size="1.8" fill="#001b50">
<text x="82" y="97">Material</text>
<text x="105" y="97">High impact ABS</text>
<text x="105" y="99.1">Lid and base 1mm thick steel, epoxy coated, textured</text>
<text x="105" y="101.2">Side prof</text>
<text x="112.3" y="101.2">iles extruded 6063 aluminium, matt silver anodised</text>
<text x="82" y="107.6">Material sizes 1-4</text>
<text x="105" y="103.3">Brackets and tilting feet</text>
<text x="105" y="107.6">CDIC00001-4</text>
<text x="134.8" y="107.6">Front/rear panels 1.5mm thick 5050 aluminium, silver</text>
<text x="82" y="113.9">Material sizes 5-7</text>
<text x="105" y="113.9">CDIC00005-7</text>
<text x="134.8" y="109.7">anodised</text>
<text x="134.8" y="113.9">Front/rear panels 2mm thick 5050 aluminium, silver</text>
<text x="134.8" y="116">anodised</text>
<text x="82" y="120.3">Standard unit sizes 1-4</text>
<text x="105" y="120.3">CDIC00001-4</text>
<text x="134.8" y="120.3">Lid and base</text>
<text x="134.8" y="122.4">2x front/rear panels</text>
<text x="134.8" y="124.5">2x aluminium side prof</text>
<text x="153.8" y="124.5">iles</text>
<text x="134.8" y="126.6">4x brackets</text>
<text x="134.8" y="128.7">8x lock pins</text>
<text x="134.8" y="130.9">4x non-slip feet</text>
<text x="82" y="135.1">Standard unit sizes 5-7</text>
<text x="105" y="135.1">CDIC00005-7</text>
<text x="134.8" y="135.1">Lid and base</text>
<text x="134.8" y="137.2">2x front/rear panels</text>
<text x="134.8" y="139.3">2x aluminium side prof</text>
<text x="134.8" y="141.4">2x rear brackets</text>
<text x="134.8" y="143.6">2x front brackets with handle</text>
<text x="153.8" y="139.3">iles</text>
<text x="134.8" y="145.7">2x non-slip feet</text>
<text x="134.8" y="147.8">2x non-slip tilting feet</text>
<text x="134.8" y="149.9">8 x locking pins</text>
<text x="16.5" y="163.6">CDIC00001</text>
<text x="16.5" y="167.8">CDIC00002</text>
<text x="58.2" y="163.6">145mm</text>
<text x="58.2" y="167.8">205mm</text>
<text x="98.4" y="163.6">171.6mm</text>
<text x="98.4" y="167.8">221.6mm</text>
<text x="138.9" y="163.6">70.4mm</text>
<text x="138.9" y="167.8">70.4mm</text>
<text x="16.5" y="172.1">CDIC00003</text>
<text x="58.2" y="172.1">175mm</text>
<text x="98.4" y="172.1">246.6mm</text>
<text x="138.9" y="172.1">80.4mm</text>
<text x="16.5" y="176.3">CDIC00004</text>
<text x="58.2" y="176.3">205mm</text>
<text x="98.4" y="176.3">271.6mm</text>
<text x="138.9" y="176.3">90.4mm</text>
<text x="16.5" y="180.5">CDIC00005</text>
<text x="16.5" y="184.8">CDIC00006</text>
<text x="58.2" y="180.5">271mm</text>
<text x="58.2" y="184.8">311mm</text>
<text x="98.4" y="180.5">327.5mm</text>
<text x="98.4" y="184.8">377.5mm</text>
<text x="138.9" y="180.5">100mm</text>
<text x="138.9" y="184.8">120mm</text>
<text x="16.5" y="189">CDIC00007</text>
<text x="58.2" y="189">351mm</text>
<text x="98.4" y="189">427.5mm</text>
<text x="138.9" y="189">130mm</text>
<text x="84" y="238">CDICMP002</text>
<text x="117.7" y="238">143mm</text>
<text x="155.4" y="238">192mm</text>
<text x="84" y="242.2">CDICMP003</text>
<text x="117.7" y="242.2">113mm</text>
<text x="155.4" y="242.2">217mm</text>
<text x="84" y="246.4">CDICMP004</text>
<text x="84" y="250.7">CDICMP005</text>
<text x="117.7" y="246.4">143mm</text>
<text x="117.7" y="250.7">170mm</text>
<text x="155.4" y="246.4">242mm</text>
<text x="155.4" y="250.7">286.5mm</text>
<text x="84" y="254.9">CDICMP006</text>
<text x="117.7" y="254.9">210mm</text>
<text x="155.4" y="254.9">336.5mm</text>
<text x="84" y="259.1">CDICMP007</text>
<text x="117.7" y="259.1">250mm</text>
<text x="155.4" y="259.1">386.5mm</text>
</g>
<g font-size="1.8" fill="#003e36">
<text x="40.2" y="163.6">1</text>
<text x="40.2" y="167.8">2</text>
<text x="40.2" y="172.1">3</text>
<text x="40.2" y="176.3">4</text>
<text x="40.2" y="180.5">5</text>
<text x="40.2" y="184.8">6</text>
<text x="40.2" y="189">7</text>
<text x="84" y="233.7">-</text>
<text x="102.7" y="233.7">1</text>
<text x="117.7" y="233.7">-</text>
<text x="155.4" y="233.7">-</text>
<text x="102.7" y="238">2</text>
<text x="102.7" y="242.2">3</text>
<text x="102.7" y="246.4">4</text>
<text x="102.7" y="250.7">5</text>
<text x="102.7" y="254.9">6</text>
<text x="102.7" y="259.1">7</text>
</g>
<g font-size="1.6" fill="#001b50">
<text x="111.4" y="288.8">We operate a constant improvement policy, our products are subject to change without notice.</text>
<text x="179.2" y="292.4">Vers 2</text>
</g>
<g font-size="1.1" fill="#231f20">
<text x="23.8" y="292">FM 28614</text>
<text x="33.9" y="292">EMS 613558</text>
</g>
</svg>
